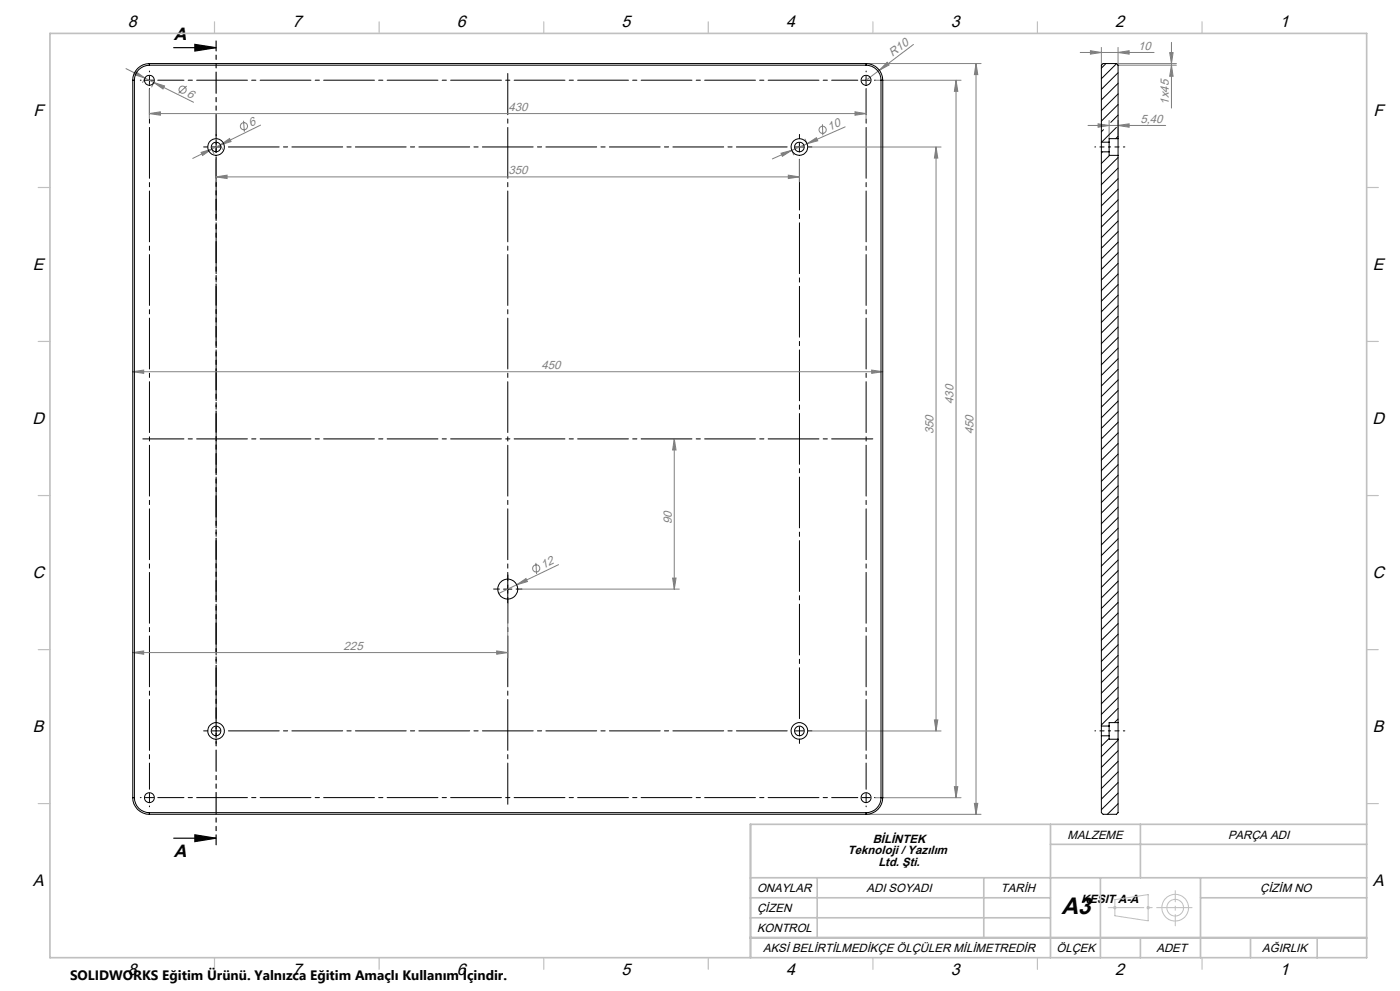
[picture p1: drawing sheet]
<svg xmlns="http://www.w3.org/2000/svg" width="420mm" height="297mm" viewBox="0 0 420 297" stroke-linecap="round" stroke-linejoin="round" font-family="sans-serif">
<g fill="none" stroke="#808080" stroke-width=".3">
<path d="M259.8 19h34.5M266.1 18.7l.6 .8-2.9 1.6zM274 13.3l-10.2 7.8M292.8 19l.5 3.4h-1zM292.8 19v225M324.1 15.7h22.1M327.1 15.2l3.3 .5-3.3 .5zM330.4 14.2v5.3M334.9 19h18M335.4 15.7l3.3-.5v1zM335.4 14.2v5.3h17.5M350.9 15.8h1l-.5 3.2z"/>
<path d="M351.4 19.5l.5 3.4h-1zM351.4 12.7v19.7M37.8 20.6l5.7 2.8M40.7 21.4l2.8 2-3.2-1zM43.5 23.4l-.7 1.3M43.5 23.4l2.6 1.3M44.8 34l3.3-.5v1zM44.8 26.8v8.7M44.8 34h215M46.1 24.7l3.3 1-.5 1zM46.1 24.7l-.6 1.4M46.1 24.7l12 6"/>
<path d="M56 25.8l-2.4 2.2M73.1 36.2l.2 3.3M78.2 37.5l-12.1 5.9M246.7 37.2l.1 3.4M253.5 38l-11.4 5.1M256.5 33.5l3.3 .5-3.3 .5zM259.8 26.8v8.7M262.6 24.1h25.7M263.8 21.1l-4 3M286.8 24.1l.5 3.3h-1zM286.8 24.1v215M326.4 37.6h23.3"/>
<path d="M329.4 37.1l3.3 .5-3.3 .5zM332.7 36.1v5.5M335.4 37.6l3.3-.5v1zM335.4 36.1v5.5M60.3 45.7l3.2-1-2.7 1.9zM63.5 44.7l.7 1.3M63.5 44.7l-5.7 2.8M64.8 53l3.3-.5v1zM64.8 47.8v6.7M64.8 53h175M66.1 43.4l2.8-1.9 .4 .9zM66.1 43.4l.7 1.4"/>
<path d="M66.1 43.4l-2.6 1.3M234.3 45.9l3.2-.9-2.8 1.8zM236.5 52.5l3.3 .5-3.3 .5zM237.5 45l.6 1.4M237.5 45l-5.8 2.6M239.8 47.8v6.7M241.5 41.7l.6 1.4M242.1 43.1l2.8-1.8 .4 .9zM242.1 43.1l-4.6 1.9M243.6 44.1h38.7M280.8 44.1l.5 3.3h-1zM280.8 44.1v175"/>
<path d="M39.8 111.4l3.3-.5v1zM39.8 111.4h225M261.5 110.9l3.3 .5-3.3 .5zM202.3 131.5v45.1M202.3 131.5l.5 3.4h-1zM155 175.3l2.8-1.9 .4 .9zM156.6 176.6h47.2M160.8 168.7l.2 3.3M167.6 169.2l-18 8.7M201.8 173.2h1l-.5 3.4zM39.8 195.6l3.3-.5v1zM39.8 195.6h112.5"/>
<path d="M149 195.1l3.3 .5-3.3 .5zM152.3 180.8v16.3M243.6 219.1h38.7M280.3 215.8h1l-.5 3.3zM262.6 239.1h25.7M286.3 235.8h1l-.5 3.3zM259.8 244h34.5M292.3 240.8h1l-.5 3.2z"/>
<circle cx="54.8" cy="26.9" r="1.07"/>
<circle cx="73.2" cy="37.8" r="1.07"/>
<circle cx="246.8" cy="38.9" r="1.08"/>
<circle cx="160.9" cy="170.4" r="1.06"/>
</g>
<path d="M52.1 14.3h12.7M58.5 13.3l6.3 1-6.3 1zM52.1 251.2h12.7M58.5 250.2l6.3 1-6.3 1z" fill="none" stroke="#000" stroke-width=".35"/>
<g fill="none" stroke="#c0c0c0" stroke-width=".3">
<path d="M333.9 272h1.1M334.1 271.7l.7 .7M334.5 269.6l10-1.5v7.9l-10-1.5zM334.8 271.7l-.7 .7M344 272h.9M344.1 271.7l.7 .7M344.8 271.7l-.7 .7"/>
<circle cx="352.6" cy="272.1" r="4"/>
<circle cx="352.6" cy="272" r="2.5"/>
</g>
<path d="M328.4 44h4.3M328.4 219h4.3" fill="none" stroke="#000" stroke-width=".3" stroke-dasharray="15.2 1.3 1.3 1.3" stroke-dashoffset="15"/>
<path d="M332.7 44h4.7M332.7 219h4.7" fill="none" stroke="#000" stroke-width=".3" stroke-dasharray="15.2 1.3 1.3 1.3" stroke-dashoffset="14.8"/>
<path d="M152.3 22v219M261.8 131.5h-219" fill="none" stroke="#000" stroke-width=".3" stroke-dasharray="15.2 1.3 1.3 1.3" stroke-dashoffset="2.9"/>
<g fill="none" stroke="#000" stroke-width=".3" stroke-dasharray="15.2 1.3 1.3 1.3">
<path d="M42.3 24h-.2M44.8 24v-1.2M44.8 24h-1.2M44.8 24v1.3M44.8 24h1.3M44.8 21.5v-.2M259.8 21.5v-.2M262.3 24h.3M62.3 44h-1.2M64.8 44v-1.2M64.8 44h-1.2M64.8 44v1.3"/>
<path d="M64.8 44h1.3M64.8 41.5v-1.2M239.8 41.5v-1.2M242.3 44h1.3M149.8 176.5h-1.7M152.3 174v-1.7M152.3 179v1.8M154.8 176.5h1.8M62.3 219h-1.2M64.8 219v-1.2M64.8 219h-1.2M64.8 219v1.3"/>
<path d="M64.8 219h1.3M239.8 219v-1.2M239.8 219h-1.2M239.8 219v1.3M239.8 219h1.3M242.3 219h1.3M42.3 239h-.2M44.8 239v-1.2M44.8 239h-1.2M44.8 239v1.3M44.8 239h1.3M64.8 221.5v1.3"/>
<path d="M239.8 221.5v1.3M259.8 239v-1.2M259.8 239h-1.2M259.8 239v1.3M259.8 239h1.3M262.3 239h.3M44.8 241.5v.3M259.8 241.5v.3"/>
</g>
<path d="M47.3 24h210M44.8 236.5v-210M47.3 239h210M259.8 236.5v-210" fill="none" stroke="#000" stroke-width=".3" stroke-dasharray="15.2 1.3 1.3 1.3" stroke-dashoffset="7.4"/>
<path d="M67.3 44h170M64.8 216.5v-170M67.3 219h170M239.8 216.5v-170" fill="none" stroke="#000" stroke-width=".3" stroke-dasharray="15.2 1.3 1.3 1.3" stroke-dashoffset="-1.2"/>
<path d="M258.6 24.1h2.5M259.8 22.8v2.5M238.6 44.1h2.5M239.8 42.8v2.5M151.1 176.6h2.5M152.3 175.3v2.5" fill="none" stroke="#000" stroke-width=".3"/>
<path d="M64.8 12.3v240.9" fill="none" stroke="#000" stroke-width=".35" stroke-dasharray="6.3 1.3 1.3 1.3 1.3 1.3" stroke-dashoffset="3.4"/>
<path d="M332.5 272h25.1" fill="none" stroke="#c0c0c0" stroke-width=".3" stroke-dasharray="15.2 1.3 1.3 1.3" stroke-dashoffset="4.6"/>
<path d="M352.6 266.9v10.6" fill="none" stroke="#c0c0c0" stroke-width=".3" stroke-dasharray="15.2 1.3 1.3 1.3" stroke-dashoffset="11.9"/>
<g fill="none" stroke="#c0c0c0" stroke-width=".35">
<path d="M64.3 6.5v3.5M113.7 6.5v3.5M163.1 6.5v3.5M212.5 6.5v3.5M261.9 6.5v3.5M311.2 6.5v3.5M360.6 6.5v3.5M11.5 56.2h3.5M410 56.2h3.5M11.5 102.3h3.5M410 102.3h3.5M11.5 148.5h3.5"/>
<path d="M410 148.5h3.5M11.5 194.7h3.5M410 194.7h3.5M11.5 240.8h3.5M410 240.8h3.5M64.3 287v3.5M113.7 287v3.5M163.1 287v3.5M212.5 287v3.5M261.9 287v3.5M311.2 287v3.5M360.6 287v3.5"/>
</g>
<g fill="none" stroke="#c0c0c0" stroke-width=".5">
<path d="M15 10h395v277h-395zM225.1 247h184.9M315.1 247v40M315.1 253h94.9M342.1 247v16.1M225.1 269.1h90M225.1 263.1h184.9M225.1 275.1h90M245.1 263.1v18M295.1 263.1v18M330.1 263.1v23.9M360.2 263.1v23.9"/>
<path d="M360.2 269.1h49.8M342.1 281.1v5.9M375.1 281.1v5.9M395.1 281.1v6"/>
</g>
<path d="M225.1 247v40M225.1 281.1h184.9" fill="none" stroke="#c0c0c0" stroke-width=".7"/>
<path d="M58.5 13.3l6.3 1-6.3 1zM58.5 250.2l6.3 1-6.3 1z" fill="#000"/>
<g fill="#808080">
<path d="M155 175.3l2.8-1.9 .4 .9z"/>
<path d="M266.1 18.7l.6 .8-2.9 1.6z"/>
<path d="M256.5 33.5l3.3 .5-3.3 .5zM44.8 34l3.3-.5v1zM236.5 52.5l3.3 .5-3.3 .5zM64.8 53l3.3-.5v1zM149 195.1l3.3 .5-3.3 .5zM39.8 195.6l3.3-.5v1z"/>
<path d="M39.8 111.4l3.3-.5v1zM261.5 110.9l3.3 .5-3.3 .5zM327.1 15.2l3.3 .5-3.3 .5zM335.4 15.7l3.3-.5v1zM329.4 37.1l3.3 .5-3.3 .5zM335.4 37.6l3.3-.5v1z"/>
<path d="M234.3 45.9l3.2-.9-2.8 1.8zM242.1 43.1l2.8-1.8 .4 .9z"/>
<path d="M60.3 45.7l3.2-1-2.7 1.9zM66.1 43.4l2.8-1.9 .4 .9z"/>
<path d="M201.8 173.2h1l-.5 3.4zM202.3 131.5l.5 3.4h-1zM351.4 19.5l.5 3.4h-1zM350.9 15.8h1l-.5 3.2z"/>
<path d="M292.8 19l.5 3.4h-1zM292.3 240.8h1l-.5 3.2zM280.8 44.1l.5 3.3h-1zM280.3 215.8h1l-.5 3.3zM286.8 24.1l.5 3.3h-1zM286.3 235.8h1l-.5 3.3z"/>
<path d="M40.7 21.4l2.8 2-3.2-1zM46.1 24.7l3.3 1-.5 1z"/>
</g>
<g fill="none" stroke="#000" stroke-width=".3">
<path d="M44.8 19a5 5 0 0 0-5 5.1M44.8 19.5a4.5 4.5 0 0 0-4.5 4.6M44.8 19v.5M44.8 19.5h215M44.8 19h215M259.8 19.5a4.5 4.5 0 0 1 4.5 4.6M259.8 19a5.1 5.1 0 0 1 5 5.1M259.8 19v.5M331.8 19l-1.4 1.4M334.9 19h-4l-.5 .5v23.1M334.9 19l.5 .5v22.1M335 19.1l-4.6 4.5"/>
<path d="M39.8 24.1h.5M39.8 24.1v215M40.3 24.1v215M264.3 24.1h.5M264.3 24.1v215M264.8 24.1v215M331 38.9l-.6 .6M334.9 38.2l-4.4 4.4M335.4 21.8l-5 5M335.4 25l-5 4.9M335.4 28.1l-5 5M335.4 31.3l-5 5"/>
<path d="M335.4 34.5l-2.2 2.2M330.4 42.6v2.9M330.4 45.5h2.3M330.4 42.6h2.3M330.4 45.5v172.1M330.8 45.5l-.4 .3M332.7 42.6v2.9M332.7 45.5v1.1h2.7M332.9 46.6l-2.5 2.4M335.4 41.6v5M335.4 47.2l-5 5M335.4 50.4l-5 4.9"/>
<path d="M335.4 53.5l-5 5M335.4 56.7l-5 5M335.4 59.9l-5 5M335.4 40.8l-.7 .8M335.4 41.6h-2.7v1M335.4 46.6v170M335.4 63.1l-5 4.9M335.4 66.2l-5 5M335.4 69.4l-5 5M335.4 72.6l-5 5M335.4 75.8l-5 4.9M335.4 78.9l-5 5"/>
<path d="M335.4 82.1l-5 5M335.4 85.3l-5 5M335.4 88.5l-5 4.9M335.4 91.6l-5 5M335.4 94.8l-5 5M335.4 98l-5 5M335.4 101.2l-5 4.9M335.4 104.3l-5 5M335.4 107.5l-5 5M335.4 110.7l-5 5M335.4 113.9l-5 4.9M335.4 117l-5 5"/>
<path d="M335.4 120.2l-5 5M335.4 123.4l-5 5M335.4 126.6l-5 4.9M335.4 129.7l-5 5M335.4 132.9l-5 5M335.4 136.1l-5 5M335.4 139.3l-5 4.9M335.4 142.4l-5 5M335.4 145.6l-5 5M335.4 148.8l-5 5M335.4 152l-5 4.9M335.4 155.1l-5 5"/>
<path d="M335.4 158.3l-5 5M335.4 161.5l-5 5M335.4 164.7l-5 4.9M335.4 167.8l-5 5M335.4 171l-5 5M335.4 174.2l-5 5M335.4 177.4l-5 4.9M335.4 180.5l-5 5M335.4 183.7l-5 5M335.4 186.9l-5 5M335.4 190.1l-5 4.9M335.4 193.2l-5 5"/>
<path d="M335.4 196.4l-5 5M335.4 199.6l-5 5M330.4 217.6v2.9M330.4 217.6h2.3M332.7 217.6v2.9M335.4 216.6v4.9M335.4 202.8l-5 4.9M335.4 205.9l-5 5M335.4 209.1l-5 5M335.4 212.3l-5 5M335.4 215.5l-1.1 1.1M335.4 216.6h-2.7v1"/>
<path d="M39.8 239.1a4.9 4.9 0 0 0 5 4.9M39.8 239.1h.5M40.3 239.1a4.5 4.5 0 0 0 4.5 4.5M264.3 239.1a4.5 4.5 0 0 1-4.5 4.5M264.3 239.1h.5M264.8 239.1a5 5 0 0 1-5 4.9M330.4 220.5v23.1l.5 .4h4l.5-.4v-22.1M330.4 220.5h2.3M332.7 221.3l-2.3 2.3M332.7 220.5v1h2.7M335.4 221.8l-5 5M335.4 225l-5 5"/>
<path d="M335.4 228.2l-5 4.9M335.4 231.3l-5 5M335.4 234.5l-5 5M335.4 237.7l-5 5M44.8 243.6v.4M44.8 243.6h215M44.8 244h215M259.8 243.6v.4M335.4 240.9l-3.2 3.1"/>
<circle cx="44.8" cy="24.1" r="1.5"/>
<circle cx="259.8" cy="24.1" r="1.51"/>
<circle cx="64.8" cy="44.1" r="2.51"/>
<circle cx="64.8" cy="44.1" r="1.45"/>
<circle cx="239.8" cy="44.1" r="2.51"/>
<circle cx="239.8" cy="44" r="1.46"/>
<circle cx="152.3" cy="176.6" r="3"/>
<circle cx="64.8" cy="219" r="2.5"/>
<circle cx="64.8" cy="219.1" r="1.45"/>
<circle cx="239.8" cy="219" r="2.5"/>
<circle cx="239.8" cy="219.1" r="1.46"/>
<circle cx="44.8" cy="239.1" r="1.5"/>
<circle cx="259.8" cy="239" r="1.51"/>
</g>
<text font-size="7.1" x="318.4" y="273.9">A3</text>
<g font-size="5.3">
<text x="52.1" y="12.1">A</text>
<text x="52.1" y="256.8">A</text>
</g>
<g font-size="5">
<text x="38.3" y="8.1">8</text>
<text x="87.7" y="8.1">7</text>
<text x="137.1" y="8.1">6</text>
<text x="186.5" y="8.1">5</text>
<text x="235.8" y="8.1">4</text>
<text x="285.2" y="8.1">3</text>
<text x="334.6" y="8.1">2</text>
<text x="384" y="8.1">1</text>
<text x="10" y="34.7">F</text>
<text x="412" y="34.7">F</text>
<text x="9.9" y="80.9">E</text>
<text x="411.9" y="80.9">E</text>
<text x="9.8" y="127">D</text>
<text x="411.8" y="127">D</text>
<text x="9.8" y="173.2">C</text>
<text x="411.8" y="173.2">C</text>
<text x="9.9" y="219.4">B</text>
<text x="411.9" y="219.4">B</text>
<text x="9.9" y="265.5">A</text>
<text x="411.9" y="265.5">A</text>
<text x="38.3" y="292.1">8</text>
<text x="87.7" y="292.1">7</text>
<text x="137.1" y="292.1">6</text>
<text x="186.5" y="292.1">5</text>
<text x="235.8" y="292.1">4</text>
<text x="285.2" y="292.1">3</text>
<text x="334.6" y="292.1">2</text>
<text x="384" y="292.1">1</text>
</g>
<text font-size="4.1" x="21" y="293.7">SOLIDWORKS Eğitim Ürünü. Yalnızca Eğitim Amaçlı Kullanım İçindir.</text>
<g font-size="3.6" fill="#808080">
<text x="267.8" y="17.1" transform="rotate(-37 267.8 17.1)">R10</text>
<text x="341.4" y="14.9">10</text>
<text x="55.9" y="28.7" transform="rotate(27 55.9 28.7)">6</text>
<text x="152.6" y="33.2">430</text>
<text x="350.7" y="31.4" transform="rotate(-90 350.7 31.4)">1x45</text>
<text x="75.3" y="38" transform="rotate(-26 75.3 38)">6</text>
<text x="248.9" y="39.2" transform="rotate(-24 248.9 39.2)">10</text>
<text x="342.1" y="36.8">5,40</text>
<text x="152.6" y="52.2">350</text>
<text x="162.5" y="110.6">450</text>
<text x="286.1" y="121.1" transform="rotate(-90 286.1 121.1)">430</text>
<text x="280.1" y="130.2" transform="rotate(-90 280.1 130.2)">350</text>
<text x="292.1" y="130.2" transform="rotate(-90 292.1 130.2)">450</text>
<text x="201.5" y="157" transform="rotate(-90 201.5 157)">90</text>
<text x="163" y="170.6" transform="rotate(-26 163 170.6)">12</text>
<text x="103.1" y="194.8">225</text>
</g>
<g font-size="3.6">
<text x="320.3" y="251.6">MALZEME</text>
<text x="368.4" y="251.6">PARÇA ADI</text>
<text x="254.4" y="256.1">Teknoloji / Yazılım</text>
<text x="261.8" y="252.6">BİLİNTEK</text>
<text x="263.5" y="259.6">Ltd. Şti.</text>
<text x="227.1" y="267.4">ONAYLAR</text>
<text x="260" y="267.4">ADI SOYADI</text>
<text x="300.3" y="267.4">TARİH</text>
<text x="378.1" y="267.4">ÇİZİM NO</text>
<text x="227.1" y="273.4">ÇİZEN</text>
<text x="324.4" y="270.7">KESIT A-A</text>
<text x="227.1" y="279.4">KONTROL</text>
<text x="228.9" y="285.3">AKSİ BELİRTİLMEDİKÇE ÖLÇÜLER MİLİMETREDİR</text>
<text x="317" y="285.3">ÖLÇEK</text>
<text x="346.9" y="285.3">ADET</text>
<text x="378.7" y="285.3">AĞIRLIK</text>
</g>
</svg>
